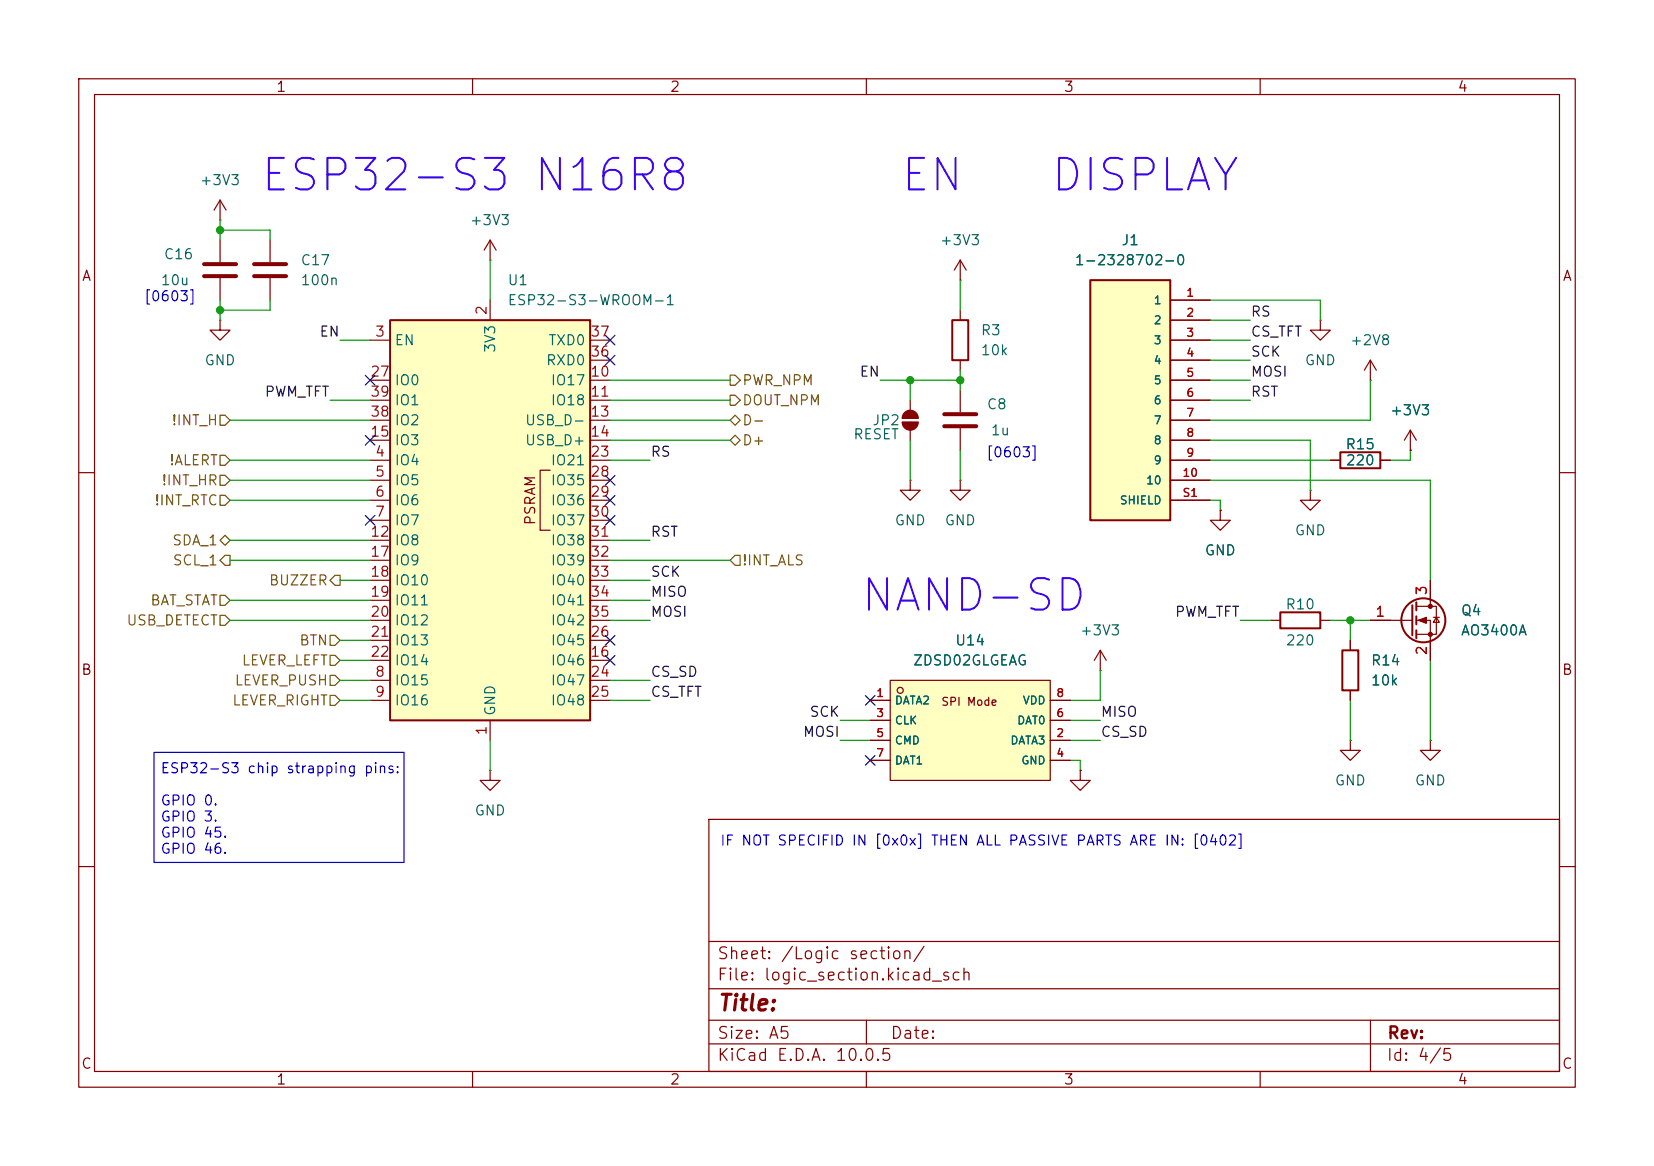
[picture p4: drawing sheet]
<svg xmlns="http://www.w3.org/2000/svg" width="210mm" height="148mm" viewBox="0 0 210 148" stroke-linecap="round" stroke-linejoin="round" font-family="sans-serif">
<g fill="none" stroke="#840000" stroke-width=".15">
<path d="M10 10h190v128h-190zM12 12h186v124h-186zM60 10v2M110 10v2M160 10v2M34.3 30.5v2.8M34.3 35.3v2.8M10 60h2M198 60h2M10 110h2M90 104h108v32h-108zM90 119.5h108"/>
<path d="M198 110h2M60 136v2M90 132.5h108M90 129.5h108M90 125.5h108M110 136v2M110 129.5v3M160 136v2M174 129.5v6.5"/>
</g>
<path d="M32.3 33.5h4M32.3 35.1h4" fill="none" stroke="#840000" stroke-width=".51"/>
<path d="M49.5 40.6h25.4v50.8h-25.4z" fill="#ffffc2"/>
<path d="M49.5 40.6h25.4v50.8h-25.4zM120.9 40.6h2v5.1h-2zM170.2 57.4h5.1v2h-5.1zM162.6 77.7h5v2.1h-5z" fill="none" stroke="#840000" stroke-width=".25"/>
<g fill="none" stroke="#840000" stroke-width=".15">
<path d="M27.9 27.9h.1M27.9 25.4l-.7 1.3M27.9 25.4l.8 1.3M27.9 25.4v2.5M27.9 30.5v2.8M27.9 35.3v2.8M62.2 38.1v2.5M121.9 35.6h.1M121.9 33v2.6M121.9 39.4v1.2M121.9 33l-.7 1.3M121.9 33l.8 1.3"/>
<path d="M27.9 40.6v1.3h1.3l-1.3 1.3-1.2-1.3h1.2M27.9 40.6h.1M47 43.2h2.5M47 58.4h2.5M47 48.3h2.5M47 50.8h2.5M47 53.3h2.5M47 55.9h2.5M69.8 59.7h-1.2v7.6h1.2M74.9 43.2h2.6M74.9 58.4h2.6M74.9 48.3h2.6"/>
<path d="M74.9 50.8h2.6M74.9 53.3h2.6M74.9 55.9h2.6M74.9 45.7h2.6M114.6 53.1h2M114.6 53.6h2M115.6 50.8v1.3M115.6 54.6v1.3M121.9 45.7v1.3M121.9 49.5v2.8M121.9 54.4v2.8M168.9 58.4h1.3"/>
<path d="M175.3 58.4h1.2M47 61h2.5M47 63.5h2.5M47 66h2.5M47 68.6h2.5M47 71.1h2.5M47 73.7h2.5M47 76.2h2.5M47 78.7h2.5M74.9 61h2.6M74.9 63.5h2.6M74.9 66h2.6"/>
<path d="M74.9 68.6h2.6M74.9 71.1h2.6M74.9 73.7h2.6M74.9 76.2h2.6M74.9 78.7h2.6M161.3 78.7h1.3M166.4 62.2v1.3h1.2l-1.2 1.3-1.3-1.3h1.3M166.4 62.2h.1M167.6 78.7h1.3M47 86.4h2.5M47 88.9h2.5M47 83.8h2.5"/>
<path d="M47 81.3h2.5M62.2 97.8v1.3h1.3l-1.3 1.2-1.2-1.2h1.2M62.2 97.8h.1M62.2 91.4v2.6M74.9 86.4h2.6M74.9 88.9h2.6M74.9 83.8h2.6M74.9 81.3h2.6M137.2 97.8v1.3h-1.3l1.3 1.2 1.2-1.2h-1.2M137.2 97.8h.1"/>
</g>
<path d="M25.9 33.5h4.1M25.9 35.1h4.1M119.9 52.6h4.1M119.9 54.1h4.1" fill="none" stroke="#840000" stroke-width=".51"/>
<g fill="#840000" stroke="#840000" stroke-width=".15">
<path d="M114.8 52.4a1.02 1.02 0 0 1 1.2-.2 1.02 1.02 0 0 1 .6 .9h-2v-.4z"/>
<path d="M114.6 53.6h2a1.02 1.02 0 0 1-1 1 1.02 1.02 0 0 1-1-1z"/>
</g>
<path d="M113 86.4h20.3v12.7h-20.3z" fill="#ffffc2"/>
<circle cx="114.3" cy="87.6" r=".38" fill="#ffffc2" stroke="#ffffc2" stroke-width=".13"/>
<g fill="none" stroke="#840000" stroke-width=".15">
<path d="M167.6 40.6v1.3h1.3l-1.3 1.3-1.2-1.3h1.2M167.6 40.6h.1M174 48.3h.1M174 45.7l-.8 1.3M174 45.7l.8 1.3M174 45.7v2.6M110.5 88.9h2.5M110.5 94h2.5M110.5 91.4h2.5M110.5 96.5h2.5M113 86.4h20.3v12.7h-20.3zM133.3 88.9h2.6"/>
<path d="M133.3 94h2.6M133.3 91.4h2.6M133.3 96.5h2.6M139.7 85.1h.1M139.7 82.6l-.8 1.2M139.7 82.6l.8 1.2M139.7 82.6v2.5"/>
<circle cx="114.3" cy="87.6" r=".38"/>
</g>
<path d="M138.4 35.6h10.2v30.4h-10.2z" fill="#ffffc2"/>
<g fill="none" stroke="#840000" stroke-width=".25">
<path d="M138.4 35.6h10.2v30.4h-10.2zM179.3 76.8v3.8M179.8 76.5v1M179.8 78.2v1M170.4 82.6h2.1v5h-2.1zM179.8 80v1"/>
<circle cx="180.7" cy="78.7" r="2.79"/>
</g>
<g fill="none" stroke="#840000" stroke-width=".15">
<path d="M62.2 33h.1M62.2 30.5l-.7 1.3M62.2 30.5l.8 1.3M62.2 30.5v2.5M148.6 38.1h5.1M148.6 40.6h5.1M148.6 43.2h5.1M148.6 45.7h5.1M148.6 48.3h5.1M148.6 50.8h5.1M148.6 53.3h5.1M148.6 55.9h5.1"/>
<path d="M148.6 58.4h5.1M168.9 58.4h1.3M175.3 58.4h1.2M179.1 57.2h.1M179.1 54.6l-.8 1.3M179.1 54.6l.7 1.3M179.1 54.6v2.6M115.6 61v1.2h1.2l-1.2 1.3-1.3-1.3h1.3M115.6 61h.1M121.9 61v1.2h1.3l-1.3 1.3-1.3-1.3h1.3M121.9 61h.1M148.6 61h5.1"/>
<path d="M148.6 63.5h5.1M154.9 64.8v1.2h1.3l-1.3 1.3-1.2-1.3h1.2M154.9 64.8h.1M174 78.7h5.3M179.8 77h2.6v3.5h-2.6M179.8 78.7h1.8v5.1M181.6 73.7v3.3M182 78.4h.8M182.4 78.4l.4 .6h-.8zM110.5 88.9h2.5M110.5 94h2.5M110.5 91.4h2.5"/>
<path d="M110.5 96.5h2.5M133.3 88.9h2.6M133.3 94h2.6M133.3 91.4h2.6M133.3 96.5h2.6M137.2 97.8h.1M171.4 94v1.3h1.3l-1.3 1.2-1.2-1.2h1.2M171.4 94h.1M171.4 81.3v1.3M171.4 87.6v1.3M181.6 94v1.3h1.3l-1.3 1.2-1.3-1.2h1.3M181.6 94h.1"/>
</g>
<g fill="#840000" stroke="#840000" stroke-width=".15">
<path d="M180.1 78.7l1-.3v.7z"/>
<circle cx="181.6" cy="77" r=".25"/>
<circle cx="181.6" cy="80.5" r=".25"/>
</g>
<g fill="none" stroke="#725600" stroke-width=".15">
<path d="M27.9 52.7h.7l.6 .6-.6 .7h-.7zM27.9 57.8h.7l.6 .6-.6 .7h-.7zM92.7 53.3l.6-.6 .7 .6-.7 .7zM92.7 47.6h.6l.7 .7-.7 .6h-.6zM92.7 50.2h.6l.7 .6-.7 .6h-.6zM92.7 55.9l.6-.7 .7 .7-.7 .6zM27.9 78.1h.7l.6 .6-.6 .7h-.7zM27.9 75.6h.7l.6 .6-.6 .6h-.7zM27.9 62.9h.7l.6 .6-.6 .6h-.7zM27.9 60.3h.7l.6 .7-.6 .6h-.7zM27.9 68.6l.7-.7 .6 .7-.6 .6zM27.9 71.1l.7-.6h.6v1.3h-.6z"/>
<path d="M42.5 73h.7v1.3h-.7l-.6-.6zM93.3 70.5h.7v1.3h-.7l-.6-.7zM41.9 83.2h.6l.7 .6-.7 .7h-.6zM41.9 80.6h.6l.7 .7-.7 .6h-.6zM41.9 85.7h.6l.7 .7-.7 .6h-.6zM41.9 88.3h.6l.7 .6-.7 .6h-.6z"/>
</g>
<g fill="none" stroke="#009600" stroke-width=".15">
<path d="M27.9 27.9v2.6M27.9 38.1v2.5M27.9 29.2h6.4v1.3M34.3 38.1v1.3h-6.4M62.2 33v5.1M121.9 35.6v3.8M153.7 38.1h13.9v2.5M29.2 58.4h17.8M29.2 53.3h17.8M41.9 50.8h5.1M43.2 43.2h3.8M77.5 58.4h5"/>
<path d="M77.5 53.3h15.2M77.5 55.9h15.2M77.5 50.8h15.2M77.5 48.3h15.2M111.8 48.3h10.1M115.6 48.3v2.5M115.6 55.9v5.1M121.9 47v2.5M121.9 57.2v3.8M153.7 58.4h15.2M153.7 55.9h12.7v6.3M153.7 50.8h5"/>
<path d="M153.7 48.3h5M153.7 45.7h5M153.7 43.2h5M153.7 40.6h5M174 48.3v5h-20.3M179.1 57.2v1.2h-2.6M29.2 78.7h17.8M29.2 61h17.8M29.2 63.5h17.8M29.2 76.2h17.8M29.2 71.1h17.8M29.2 68.6h17.8"/>
<path d="M43.2 73.7h3.8M77.5 78.7h5M77.5 76.2h5M77.5 71.1h15.2M77.5 68.6h5M77.5 73.7h5M153.7 61h27.9v12.7M153.7 63.5h1.2v1.3M157.5 78.7h3.8M168.9 78.7h5.1M171.4 78.7v2.6M43.2 86.4h3.8"/>
<path d="M43.2 88.9h3.8M43.2 81.3h3.8M43.2 83.8h3.8M62.2 94v3.8M77.5 86.4h5M77.5 88.9h5M106.7 91.4h3.8M106.7 94h3.8M135.9 91.4h3.8M135.9 94h3.8M135.9 96.5h1.3v1.3M139.7 85.1v3.8h-3.8"/>
<path d="M171.4 88.9v5.1M181.6 83.8v10.2"/>
</g>
<g fill="none" stroke="#000084" stroke-width=".15">
<path d="M46.4 55.3l1.2 1.2M46.4 47.7l1.2 1.2M47.6 55.3l-1.2 1.2M47.6 47.7l-1.2 1.2M76.9 45.1l1.2 1.2M76.9 42.6l1.2 1.2M78.1 45.1l-1.2 1.2M78.1 42.6l-1.2 1.2M46.4 65.4l1.2 1.2M47.6 65.4l-1.2 1.2M76.9 65.4l1.2 1.2M76.9 62.9l1.2 1.2"/>
<path d="M76.9 60.4l1.2 1.2M78.1 65.4l-1.2 1.2M78.1 62.9l-1.2 1.2M78.1 60.4l-1.2 1.2M76.9 83.2l1.2 1.2M76.9 80.7l1.2 1.2M78.1 83.2l-1.2 1.2M78.1 80.7l-1.2 1.2M109.9 95.9l1.2 1.2M109.9 88.3l1.2 1.2M111.1 95.9l-1.2 1.2M111.1 88.3l-1.2 1.2"/>
</g>
<path d="M19.6 95.5h31.7v14h-31.7z" fill="none" stroke="#0000c2" stroke-width=".15"/>
<g fill="#009600" stroke="#009600" stroke-width=".13">
<circle cx="171.4" cy="78.7" r=".46"/>
<circle cx="115.6" cy="48.3" r=".46"/>
<circle cx="121.9" cy="48.3" r=".46"/>
<circle cx="27.9" cy="39.4" r=".46"/>
<circle cx="27.9" cy="29.2" r=".46"/>
</g>
<g font-size="4" fill="#4000ff">
<text x="32.8" y="25.3">ESP32-S3 N16R8</text>
<text x="114.1" y="25.3">EN</text>
<text x="133.1" y="25.3">DISPLAY</text>
<text x="109" y="78.6">NAND-SD</text>
</g>
<text font-size="2" fill="#840000" x="91" y="128.8">Title:</text>
<g font-size="1.5" fill="#840000">
<text x="91" y="124.8">File: logic_section.kicad_sch</text>
<text x="91" y="122.1">Sheet: /Logic section/</text>
<text x="91" y="135">KiCad E.D.A. 10.0.5</text>
<text x="91" y="132.2">Size: A5</text>
<text x="113" y="132.2">Date:</text>
<text x="176" y="135">Id: 4/5</text>
<text x="176.1" y="132.2">Rev:</text>
</g>
<g font-size="1.3" fill="#840000">
<text x="35" y="12">1</text>
<text x="85" y="12">2</text>
<text x="135" y="12">3</text>
<text x="185" y="12">4</text>
<text x="10.3" y="36">A</text>
<text x="198.3" y="36">A</text>
<text x="68.3" y="66.8" transform="rotate(-90 68.3 66.8)">PSRAM</text>
<text x="10.2" y="86">B</text>
<text x="198.2" y="86">B</text>
<text x="10.2" y="136">C</text>
<text x="35" y="138">1</text>
<text x="85" y="138">2</text>
<text x="135" y="138">3</text>
<text x="185" y="138">4</text>
<text x="198.2" y="136">C</text>
</g>
<g font-size="1.3" fill="#006464">
<text x="25.3" y="23.8">+3V3</text>
<text x="59.6" y="28.9">+3V3</text>
<text x="20.7" y="33.2">C16</text>
<text x="38.1" y="34">C17</text>
<text x="119.3" y="31.4">+3V3</text>
<text x="136.4" y="34">1-2328702-0</text>
<text x="142.3" y="31.4">J1</text>
<text x="20.3" y="36.5">10u</text>
<text x="38.1" y="36.5">100n</text>
<text x="64.4" y="36.5">U1</text>
<text x="64.4" y="39.1">ESP32-S3-WROOM-1</text>
<text x="25.9" y="46.7">GND</text>
<text x="50" y="44.1">EN</text>
<text x="63.2" y="44.9" transform="rotate(-90 63.2 44.9)">3V3</text>
<text x="69.2" y="46.7">RXD0</text>
<text x="69.5" y="44.1">TXD0</text>
<text x="124.4" y="42.9">R3</text>
<text x="124.4" y="45.4">10k</text>
<text x="165.6" y="46.7">GND</text>
<text x="171.3" y="44.1">+2V8</text>
<text x="50" y="49.2">IO0</text>
<text x="50" y="51.8">IO1</text>
<text x="69.8" y="49.2">IO17</text>
<text x="69.8" y="51.8">IO18</text>
<text x="125.2" y="52.3">C8</text>
<text x="176.4" y="53">+3V3</text>
<text x="50" y="59.4">IO4</text>
<text x="50" y="56.8">IO3</text>
<text x="50" y="54.3">IO2</text>
<text x="66.6" y="54.3">USB_D-</text>
<text x="66.6" y="56.8">USB_D+</text>
<text x="69.8" y="59.4">IO21</text>
<text x="108.3" y="56.1">RESET</text>
<text x="110.7" y="54.3">JP2</text>
<text x="125.7" y="55.6">1u</text>
<text x="170.7" y="57.4">R15</text>
<text x="170.8" y="59.4">220</text>
<text x="50" y="61.9">IO5</text>
<text x="50" y="64.5">IO6</text>
<text x="69.8" y="61.9">IO35</text>
<text x="69.8" y="64.5">IO36</text>
<text x="50" y="67">IO7</text>
<text x="50" y="69.5">IO8</text>
<text x="69.8" y="67">IO37</text>
<text x="69.8" y="69.5">IO38</text>
<text x="113.5" y="67">GND</text>
<text x="119.9" y="67">GND</text>
<text x="152.9" y="70.8">GND</text>
<text x="164.3" y="68.3">GND</text>
<text x="50" y="72.1">IO9</text>
<text x="50" y="74.6">IO10</text>
<text x="50" y="77.2">IO11</text>
<text x="69.8" y="72.1">IO39</text>
<text x="69.8" y="74.6">IO40</text>
<text x="69.8" y="77.2">IO41</text>
<text x="163.1" y="77.7">R10</text>
<text x="50" y="79.7">IO12</text>
<text x="50" y="82.2">IO13</text>
<text x="69.8" y="82.2">IO45</text>
<text x="69.8" y="79.7">IO42</text>
<text x="121.2" y="82.2">U14</text>
<text x="137" y="81">+3V3</text>
<text x="163.2" y="82.2">220</text>
<text x="185.4" y="78.4">Q4</text>
<text x="185.4" y="81">AO3400A</text>
<text x="50" y="87.3">IO15</text>
<text x="50" y="89.9">IO16</text>
<text x="50" y="84.8">IO14</text>
<text x="69.8" y="84.8">IO46</text>
<text x="69.8" y="87.3">IO47</text>
<text x="69.8" y="89.9">IO48</text>
<text x="115.8" y="84.8">ZDSD02GLGEAG</text>
<text x="174" y="84.8">R14</text>
<text x="174" y="87.3">10k</text>
<text x="63.2" y="91" transform="rotate(-90 63.2 91)">GND</text>
<text x="169.4" y="100">GND</text>
<text x="179.5" y="100">GND</text>
<text x="60.2" y="103.8">GND</text>
</g>
<g font-size="1.3" fill="#0000c2">
<text x="18.2" y="38.6">[0603]</text>
<text x="125.1" y="58.4">[0603]</text>
<text x="20.3" y="98.5">ESP32-S3 chip strapping pins:</text>
<text x="20.3" y="102.6">GPIO 0.</text>
<text x="20.3" y="104.6">GPIO 3.</text>
<text x="20.3" y="106.7">GPIO 45.</text>
<text x="91.4" y="107.6">IF NOT SPECIFID IN [0x0x] THEN ALL PASSIVE PARTS ARE IN: [0402]</text>
<text x="20.3" y="108.7">GPIO 46.</text>
</g>
<g font-size="1.3" fill="#a90000">
<text x="62.1" y="40.1" transform="rotate(-90 62.1 40.1)">2</text>
<text x="47.5" y="43">3</text>
<text x="74.9" y="45.6">36</text>
<text x="74.9" y="43">37</text>
<text x="46.9" y="48.1">27</text>
<text x="46.9" y="53.2">38</text>
<text x="46.9" y="50.7">39</text>
<text x="74.9" y="48.1">10</text>
<text x="74.9" y="50.7">11</text>
<text x="74.9" y="53.2">13</text>
<text x="46.9" y="55.7">15</text>
<text x="47.5" y="58.3">4</text>
<text x="74.9" y="55.7">14</text>
<text x="74.9" y="58.3">23</text>
<text x="47.5" y="60.8">5</text>
<text x="47.5" y="63.4">6</text>
<text x="47.5" y="65.9">7</text>
<text x="74.9" y="60.8">28</text>
<text x="74.9" y="63.4">29</text>
<text x="74.9" y="65.9">30</text>
<text x="46.9" y="68.4">12</text>
<text x="46.9" y="71">17</text>
<text x="74.9" y="68.4">31</text>
<text x="74.9" y="71">32</text>
<text x="46.9" y="73.5">18</text>
<text x="46.9" y="76.1">19</text>
<text x="74.9" y="73.5">33</text>
<text x="74.9" y="76.1">34</text>
<text x="181.5" y="75.7" transform="rotate(-90 181.5 75.7)">3</text>
<text x="46.9" y="78.6">20</text>
<text x="46.9" y="81.1">21</text>
<text x="46.9" y="83.7">22</text>
<text x="74.9" y="83.7">16</text>
<text x="74.9" y="81.1">26</text>
<text x="74.9" y="78.6">35</text>
<text x="174.5" y="78.6">1</text>
<text x="181.5" y="83.3" transform="rotate(-90 181.5 83.3)">2</text>
<text x="47.5" y="86.2">8</text>
<text x="47.5" y="88.8">9</text>
<text x="74.9" y="86.2">24</text>
<text x="74.9" y="88.8">25</text>
<text x="62.1" y="93.4" transform="rotate(-90 62.1 93.4)">1</text>
</g>
<g font-size="1.3" fill="#0f0f0f">
<text x="158.7" y="40.5">RS</text>
<text x="40.5" y="43.1">EN</text>
<text x="158.7" y="43.1">CS_TFT</text>
<text x="158.7" y="45.6">SCK</text>
<text x="33.5" y="50.7">PWM_TFT</text>
<text x="109.1" y="48.1">EN</text>
<text x="158.7" y="48.1">MOSI</text>
<text x="158.7" y="50.7">RST</text>
<text x="82.5" y="58.3">RS</text>
<text x="82.5" y="68.5">RST</text>
<text x="82.5" y="73.5">SCK</text>
<text x="82.5" y="76.1">MISO</text>
<text x="82.5" y="78.6">MOSI</text>
<text x="149.1" y="78.6">PWM_TFT</text>
<text x="82.5" y="88.8">CS_TFT</text>
<text x="82.5" y="86.2">CS_SD</text>
<text x="101.9" y="93.9">MOSI</text>
<text x="102.7" y="91.3">SCK</text>
<text x="139.7" y="93.9">CS_SD</text>
<text x="139.7" y="91.3">MISO</text>
</g>
<g font-size="1.3" fill="#725600">
<text x="94.1" y="49.2">PWR_NPM</text>
<text x="94.1" y="51.8">DOUT_NPM</text>
<text x="21.4" y="59.4">!ALERT</text>
<text x="21.7" y="54.3">!INT_H</text>
<text x="94.1" y="54.3">D-</text>
<text x="94.1" y="56.8">D+</text>
<text x="19.5" y="64.5">!INT_RTC</text>
<text x="20.4" y="61.9">!INT_HR</text>
<text x="21.8" y="69.5">SDA_1</text>
<text x="19" y="77.2">BAT_STAT</text>
<text x="21.8" y="72.1">SCL_1</text>
<text x="34.1" y="74.6">BUZZER</text>
<text x="94.1" y="72.1">!INT_ALS</text>
<text x="16" y="79.7">USB_DETECT</text>
<text x="37.9" y="82.2">BTN</text>
<text x="29.4" y="89.9">LEVER_RIGHT</text>
<text x="29.7" y="87.3">LEVER_PUSH</text>
<text x="30.6" y="84.8">LEVER_LEFT</text>
</g>
<g font-size="1" fill="#006464">
<text x="146.4" y="38.9">1</text>
<text x="146.4" y="41.4">2</text>
<text x="146.4" y="43.9">3</text>
<text x="146.4" y="46.5">4</text>
<text x="146.4" y="49">5</text>
<text x="146.4" y="51.6">6</text>
<text x="146.4" y="54.1">7</text>
<text x="146.4" y="56.6">8</text>
<text x="146.4" y="59.2">9</text>
<text x="142.1" y="64.3">SHIELD</text>
<text x="145.4" y="61.7">10</text>
<text x="113.5" y="89.7">DATA2</text>
<text x="129.8" y="89.7">VDD</text>
<text x="113.5" y="92.2">CLK</text>
<text x="113.5" y="94.7">CMD</text>
<text x="128.2" y="94.7">DATA3</text>
<text x="129.1" y="92.2">DAT0</text>
<text x="113.5" y="97.3">DAT1</text>
<text x="129.6" y="97.3">GND</text>
</g>
<g font-size="1" fill="#a90000">
<text x="150.5" y="37.9">1</text>
<text x="150.5" y="40.5">2</text>
<text x="150.5" y="43">3</text>
<text x="150.5" y="45.5">4</text>
<text x="150.5" y="48.1">5</text>
<text x="150.5" y="50.6">6</text>
<text x="150.5" y="53.2">7</text>
<text x="150.5" y="55.7">8</text>
<text x="150.5" y="58.2">9</text>
<text x="150.1" y="60.8">10</text>
<text x="150.1" y="63.3">S1</text>
<text x="111.2" y="88.7">1</text>
<text x="134" y="88.7">8</text>
<text x="111.2" y="91.3">3</text>
<text x="111.2" y="93.8">5</text>
<text x="134" y="93.8">2</text>
<text x="134" y="91.3">6</text>
<text x="111.2" y="96.3">7</text>
<text x="134" y="96.3">4</text>
</g>
<text font-size="1" fill="#840000" x="119.4" y="89.8">SPI Mode</text>
</svg>
